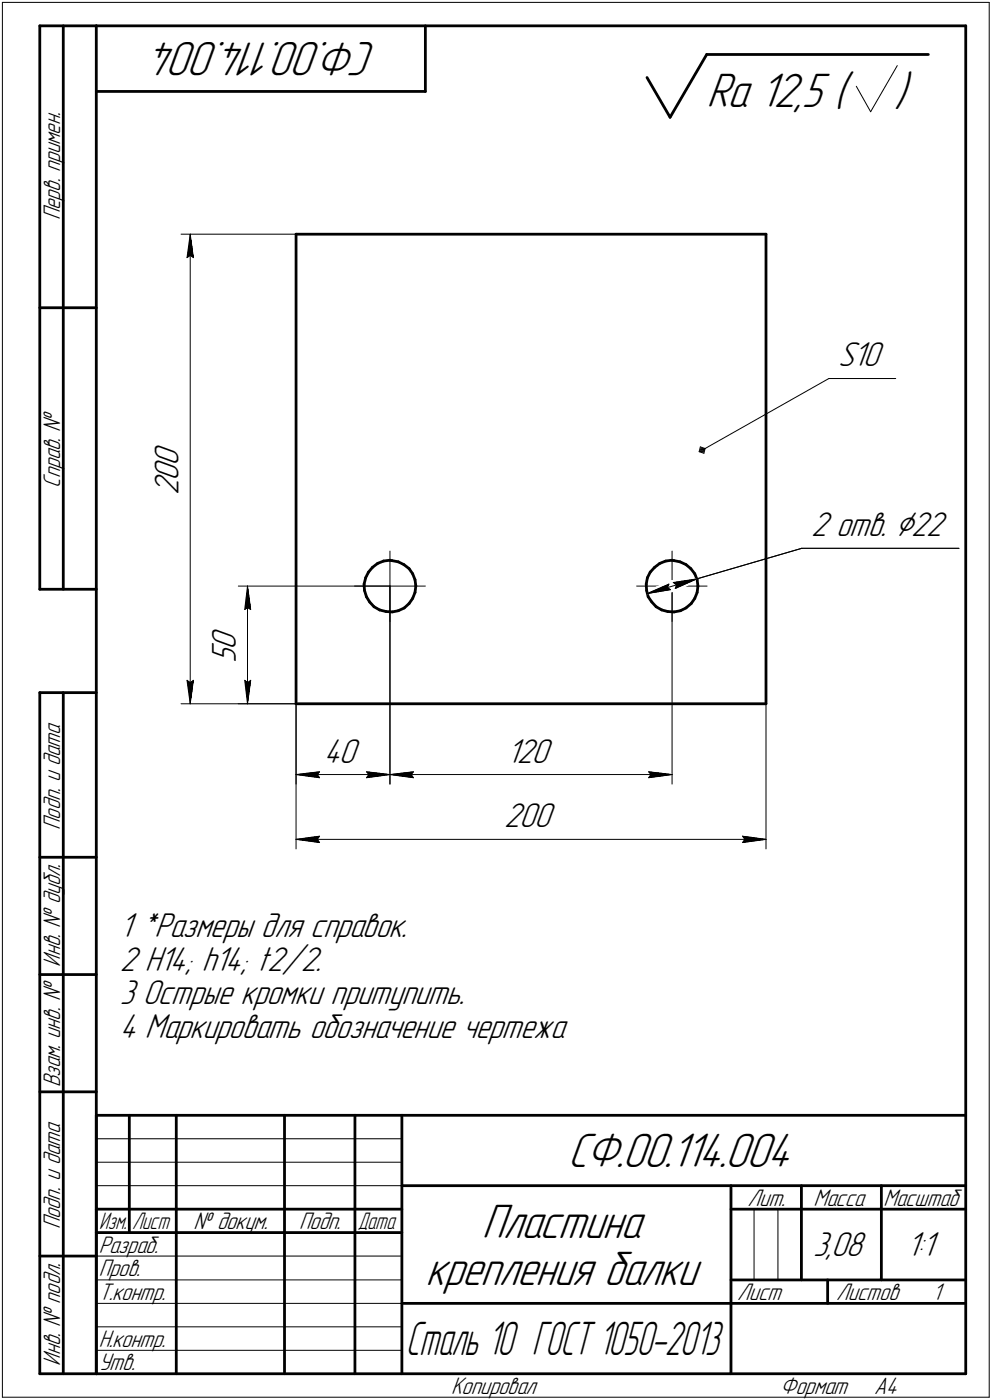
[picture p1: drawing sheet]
<svg xmlns="http://www.w3.org/2000/svg" width="211mm" height="298mm" viewBox="0 0 211 298" stroke-linecap="round" stroke-linejoin="round" font-family="sans-serif">
<g fill="none" stroke="#000" stroke-width=".59">
<path d="M8.5 5.5v120zM8.5 5.5h12zM13.5 5.5v120zM20.5 5.5v287zM20.5 5.5h185zM20.5 19.5h70zM90.5 5.5v14zM137.7 16.5l4.9 8.5zM150.4 11.6l-7.8 13.4zM150.4 11.6h47.1zM205.5 5.5v287zM63 49.9v100z"/>
<path d="M63 49.9h100zM163 49.9v100zM8.5 65.5h12zM80.3 120l1.3-.5zM81.6 119.5l1.4-.2zM83 119.3l.4 .1zM83.4 119.4l1.4 .2zM84.8 119.6l1.1 .6zM140.4 120l1.2-.5zM141.6 119.5l1.4-.2zM143 119.3l.4 .1zM143.4 119.4l1.3 .2z"/>
<path d="M144.7 119.6l1.3 .6zM8.5 125.5h12zM77.5 124.4l.1 1.3zM77.6 125.7l.4 1.4zM77.8 123l-.3 1.4zM78 127.1l.7 1.1zM78.4 121.8l-.6 1.2zM78.7 128.2l.9 1zM79.2 120.8l1.1-.8zM79.2 120.8l-.8 1zM79.6 129.2l1.2 .7zM80.8 129.9l1.3 .3z"/>
<path d="M82.1 130.2l1.4 .1zM83.5 130.3l1.3-.3zM84.8 130l1.2-.5zM85.9 120.2l1.1 .9zM86 129.5l1-1zM87 121.1l.8 1.1zM87.8 127.4l-.8 1.1zM87.8 122.2l.5 1.2zM88.3 126.2l-.5 1.2zM88.3 123.4l.2 1.4zM88.5 124.8l-.2 1.4zM137.5 124.4l.1 1.3z"/>
<path d="M137.6 125.7l.3 1.4zM137.8 123l-.3 1.4zM137.9 127.1l.8 1.1zM138.3 121.8l-.5 1.2zM138.7 128.2l.9 1zM139.3 120.8l1.1-.8zM139.3 120.8l-1 1zM139.6 129.2l1.2 .7zM140.8 129.9l1.3 .3zM142.1 130.2l1.3 .1zM143.4 130.3l1.4-.3zM144.8 130l1.2-.5z"/>
<path d="M146 129.5l1.1-1zM146 120.2l1 .9zM147 121.1l.8 1.1zM147.8 127.4l-.7 1.1zM147.8 122.2l.5 1.2zM148.3 126.2l-.5 1.2zM148.3 123.4l.2 1.4zM148.5 124.8l-.2 1.4zM8.5 147.5v145zM8.5 147.5h12zM13.5 147.5v145zM63 149.9h100z"/>
<path d="M8.5 182.5h12zM8.5 207.5h12zM8.5 232.5h12zM20.5 237.5h185zM20.5 237.5v55zM27.5 237.5v25zM37.5 237.5v55zM60.5 237.5v55zM75.5 237.5v55zM85.5 237.5v55zM20.5 257.5h65zM85.5 252.5h120z"/>
<path d="M155.5 252.5v40zM155.5 257.5h15zM170.5 252.5v20zM170.5 257.5h35zM187.5 252.5v20zM8.5 267.5h12zM20.5 262.5h65zM85.5 277.5h70zM155.5 277.5h50zM155.5 272.5h50zM176.1 272.5v5zM8.5 292.5h12z"/>
<path d="M20.5 292.5h185z"/>
</g>
<g fill="none" stroke="#000" stroke-width=".21">
<path d="M.5 .5v297zM.5 .5h210zM182.2 18.4l3.1 5.4zM190.9 14l-5.6 9.8zM210.5 .5v297zM38.5 49.9h24.5zM39.8 54.9l.7-.5zM40.5 49.9l.6 5zM40.5 54.4l.6 .5zM40.5 49.9l-.7 5zM40.5 49.9v100zM148.8 96.2l1 .3z"/>
<path d="M148.9 96.1l.7 .2zM149 95.2l1 .3zM149 95.2l-.2 1zM149.2 96l.3 .1zM149.2 95.4l.7 .2zM149.2 95.4l-.3 .7zM149.3 95.7l.3 .1zM149.3 95.7l-.1 .3zM149.4 95.8l27-15.2zM149.6 95.8l-.1 .3zM149.6 95.8l.3-.2zM149.9 95.6l-.3 .7z"/>
<path d="M149.9 95.6l.1-.1zM150 95.5l-.2 1zM176.4 80.6h14.2zM83 117.3v7.5zM143 117.3v7.5zM170.6 116.8h33.4zM50.7 124.8h32.3zM52.1 129.8l.6-.4zM52.7 124.8l.6 5zM52.7 129.4l.6 .4zM52.7 124.8l-.6 5zM52.7 124.8v25.1z"/>
<path d="M75.4 124.8h7.6zM83 124.8h7.5zM83 124.8v7.5zM83 124.8v42.2zM135.5 124.8h7.5zM137.7 126.4l4.6-2zM137.7 126.4l5-.8zM137.7 126.4l10.6-3.1zM142 125.1l.7 .5zM142.3 124.4l-.3 .7zM143 124.8h7.5zM143 124.8v7.5z"/>
<path d="M143 124.8v42.2zM143.3 124l.6 .5zM143.3 124l5-.7zM143.7 125.3l4.6-2zM143.9 124.5l-.2 .8zM148.3 123.3l22.3-6.5zM38.5 149.9h24.5zM39.8 144.9l.7 5zM39.8 144.9l.7 .5zM40.5 145.4l.6-.5zM41.1 144.9l-.6 5zM50.7 149.9h12.3z"/>
<path d="M52.1 144.9l.6 5zM52.1 144.9l.6 .5zM52.7 145.4l.6-.5zM53.3 144.9l-.6 5zM63 149.9v17.1zM63 149.9v30.9zM163 149.9v30.9zM63 164.9l5-.6zM63 164.9l5 .7zM63 164.9h20zM63 178.7l5-.6zM63 178.7l5 .7z"/>
<path d="M63 178.7h100zM67.5 164.9l.5 .7zM67.5 178.7l.5 .7zM68 164.3l-.5 .6zM68 178.1l-.5 .6zM78 165.6l5-.7zM78 164.3l.5 .6zM78 164.3l5 .6zM78.5 164.9l-.5 .7zM83 164.9l5-.6zM83 164.9l5 .7zM83 164.9h60z"/>
<path d="M87.5 164.9l.5 .7zM88 164.3l-.5 .6zM138 165.6l5-.7zM138 164.3l.5 .6zM138 164.3l5 .6zM138.5 164.9l-.5 .7zM158 179.4l5-.7zM158 178.1l.5 .6zM158 178.1l5 .6zM158.5 178.7l-.5 .7zM20.5 247.5h65zM20.5 252.5h65z"/>
<path d="M20.5 242.5h65zM160.4 257.5v15zM165.5 257.5v15zM20.5 267.5h65zM20.5 272.5h65zM20.5 277.5h65zM.5 297.5h210zM20.5 282.5h65zM20.5 287.5h65z"/>
</g>
<g fill="#fff" stroke="#fff" stroke-width=".21">
<path d="M178.3 72.4h10.3zM178.3 72.5h10.3zM178.3 72.6h10.3zM178.3 72.6h10.3zM178.3 72.7h10.3zM178.3 72.8h10.3zM178.3 72.9h10.3zM178.3 73h10.3zM178.3 73.1h10.3zM178.3 73.2h10.3zM178.3 73.2h10.3zM178.3 73.3h10.3zM178.3 73.4h10.3zM178.3 73.5h10.3zM178.3 73.6h10.3zM178.3 73.7h10.3zM178.3 73.7h10.3zM178.3 73.8h10.3zM178.3 73.9h10.3zM178.3 74h10.3zM178.3 74.1h10.3zM178.3 74.2h10.3zM178.3 74.3h10.3zM178.3 74.3h10.3zM178.3 74.4h10.3zM178.3 74.5h10.3zM178.3 74.6h10.3zM178.3 74.7h10.3zM178.3 74.8h10.3zM178.3 74.8h10.3zM178.3 74.9h10.3zM178.3 75h10.3zM178.3 75.1h10.3zM178.3 75.2h10.3zM178.3 75.3h10.3zM178.3 75.4h10.3zM178.3 75.4h10.3zM178.3 75.5h10.3zM178.3 75.6h10.3zM178.3 75.7h10.3zM178.3 75.8h10.3zM178.3 75.9h10.3zM178.3 75.9h10.3zM178.3 76h10.3zM178.3 76.1h10.3zM178.3 76.2h10.3zM178.3 76.3h10.3zM178.3 76.4h10.3zM178.3 76.5h10.3zM178.3 76.5h10.3zM178.3 76.6h10.3zM178.3 76.7h10.3zM178.3 76.8h10.3zM178.3 76.9h10.3zM178.3 77h10.3zM178.3 77h10.3zM178.3 77.1h10.3zM178.3 77.2h10.3zM178.3 77.3h10.3zM178.3 77.4h10.3zM178.3 77.5h10.3zM178.3 77.6h10.3zM178.3 77.6h10.3zM178.3 77.7h10.3zM178.3 77.8h10.3zM178.3 77.9h10.3zM178.3 78h10.3zM178.3 78.1h10.3zM178.3 78.1h10.3zM178.3 78.2h10.3zM178.3 78.3h10.3zM178.3 78.4h10.3zM178.3 78.5h10.3zM178.3 78.6h10.3zM178.3 78.7h10.3zM178.3 78.7h10.3zM178.3 78.8h10.3zM178.3 78.9h10.3zM178.3 79h10.3zM178.3 79.1h10.3zM178.3 79.2h10.3zM178.3 79.2h10.3zM178.3 79.3h10.3zM178.3 79.4h10.3zM178.3 79.5h10.3z"/>
<path d="M68.9 156.8h8.1zM68.9 156.9h8.1zM68.9 157h8.1zM68.9 157.1h8.1zM68.9 157.1h8.1zM68.9 157.2h8.1zM68.9 157.3h8.1zM68.9 157.4h8.1zM68.9 157.5h8.1zM68.9 157.6h8.1zM68.9 157.6h8.1zM68.9 157.7h8.1zM68.9 157.8h8.1zM68.9 157.9h8.1zM68.9 158h8.1zM68.9 158.1h8.1zM68.9 158.2h8.1zM68.9 158.2h8.1zM68.9 158.3h8.1zM68.9 158.4h8.1zM68.9 158.5h8.1zM68.9 158.6h8.1zM68.9 158.7h8.1zM68.9 158.7h8.1zM68.9 158.8h8.1zM68.9 158.9h8.1zM68.9 159h8.1zM68.9 159.1h8.1zM68.9 159.2h8.1zM68.9 159.3h8.1zM68.9 159.3h8.1zM68.9 159.4h8.1zM68.9 159.5h8.1zM68.9 159.6h8.1zM68.9 159.7h8.1zM68.9 159.8h8.1zM68.9 159.9h8.1zM68.9 159.9h8.1zM68.9 160h8.1zM68.9 160.1h8.1zM68.9 160.2h8.1zM68.9 160.3h8.1zM68.9 160.4h8.1zM68.9 160.4h8.1zM68.9 160.5h8.1zM68.9 160.6h8.1zM68.9 160.7h8.1zM68.9 160.8h8.1zM68.9 160.9h8.1zM68.9 161h8.1zM68.9 161h8.1zM68.9 161.1h8.1zM68.9 161.2h8.1zM68.9 161.3h8.1zM68.9 161.4h8.1zM68.9 161.5h8.1zM68.9 161.5h8.1zM68.9 161.6h8.1zM68.9 161.7h8.1zM68.9 161.8h8.1zM68.9 161.9h8.1zM68.9 162h8.1zM68.9 162.1h8.1zM68.9 162.1h8.1zM68.9 162.2h8.1zM68.9 162.3h8.1zM68.9 162.4h8.1zM68.9 162.5h8.1zM68.9 162.6h8.1zM68.9 162.6h8.1zM68.9 162.7h8.1zM68.9 162.8h8.1zM68.9 162.9h8.1zM68.9 163h8.1zM68.9 163.1h8.1zM68.9 163.2h8.1zM68.9 163.2h8.1zM68.9 163.3h8.1zM68.9 163.4h8.1zM68.9 163.5h8.1zM68.9 163.6h8.1zM68.9 163.7h8.1zM68.9 163.7h8.1zM68.9 163.8h8.1zM68.9 163.9h8.1z"/>
<path d="M67.9 163.8h.6zM67.3 163.9h1.2zM66.6 164h1.9zM66 164.1h2.5zM65.4 164.2h3.1zM64.8 164.3h3.7zM64.6 164.3h3.9zM64.3 164.4h4.2zM64.2 164.5h4.3zM63.9 164.6h4.6zM63.7 164.7h4.8zM63.5 164.8h5zM63.2 164.8h5.3zM63 164.9h5.5zM63.2 165h5.3zM63.4 165.1h5.1zM63.6 165.2h4.9zM63.8 165.3h4.7zM64 165.4h4.5zM64.2 165.4h4.3zM64.4 165.5h4.1zM64.6 165.6h3.9zM64.8 165.7h3.7zM65.4 165.8h3.1zM66 165.9h2.5zM66.6 165.9h1.9zM67.3 166h1.2zM67.9 166.1h.6z"/>
<path d="M77.5 163.8h.6zM77.5 163.9h1.2zM77.5 164h1.8zM77.5 164.1h2.5zM77.5 164.2h3.1zM77.5 164.3h3.7zM77.5 164.3h3.9zM77.5 164.4h4.2zM77.5 164.5h4.4zM77.5 164.6h4.6zM77.5 164.7h4.9zM77.5 164.8h5zM77.5 164.8h5.3zM77.5 164.9h5.5zM77.5 165h5.3zM77.5 165.1h5.1zM77.5 165.2h4.9zM77.5 165.3h4.7zM77.5 165.4h4.5zM77.5 165.4h4.3zM77.5 165.5h4.1zM77.5 165.6h3.9zM77.5 165.7h3.7zM77.5 165.8h3.1zM77.5 165.9h2.5zM77.5 165.9h1.8zM77.5 166h1.2zM77.5 166.1h.6z"/>
<path d="M107.9 156.8h10.2zM107.9 156.9h10.2zM107.9 157h10.2zM107.9 157.1h10.2zM107.9 157.1h10.2zM107.9 157.2h10.2zM107.9 157.3h10.2zM107.9 157.4h10.2zM107.9 157.5h10.2zM107.9 157.6h10.2zM107.9 157.6h10.2zM107.9 157.7h10.2zM107.9 157.8h10.2zM107.9 157.9h10.2zM107.9 158h10.2zM107.9 158.1h10.2zM107.9 158.2h10.2zM107.9 158.2h10.2zM107.9 158.3h10.2zM107.9 158.4h10.2zM107.9 158.5h10.2zM107.9 158.6h10.2zM107.9 158.7h10.2zM107.9 158.7h10.2zM107.9 158.8h10.2zM107.9 158.9h10.2zM107.9 159h10.2zM107.9 159.1h10.2zM107.9 159.2h10.2zM107.9 159.3h10.2zM107.9 159.3h10.2zM107.9 159.4h10.2zM107.9 159.5h10.2zM107.9 159.6h10.2zM107.9 159.7h10.2zM107.9 159.8h10.2zM107.9 159.9h10.2zM107.9 159.9h10.2zM107.9 160h10.2zM107.9 160.1h10.2zM107.9 160.2h10.2zM107.9 160.3h10.2zM107.9 160.4h10.2zM107.9 160.4h10.2zM107.9 160.5h10.2zM107.9 160.6h10.2zM107.9 160.7h10.2zM107.9 160.8h10.2zM107.9 160.9h10.2zM107.9 161h10.2zM107.9 161h10.2zM107.9 161.1h10.2zM107.9 161.2h10.2zM107.9 161.3h10.2zM107.9 161.4h10.2zM107.9 161.5h10.2zM107.9 161.5h10.2zM107.9 161.6h10.2zM107.9 161.7h10.2zM107.9 161.8h10.2zM107.9 161.9h10.2zM107.9 162h10.2zM107.9 162.1h10.2zM107.9 162.1h10.2zM107.9 162.2h10.2zM107.9 162.3h10.2zM107.9 162.4h10.2zM107.9 162.5h10.2zM107.9 162.6h10.2zM107.9 162.6h10.2zM107.9 162.7h10.2zM107.9 162.8h10.2zM107.9 162.9h10.2zM107.9 163h10.2zM107.9 163.1h10.2zM107.9 163.2h10.2zM107.9 163.2h10.2zM107.9 163.3h10.2zM107.9 163.4h10.2zM107.9 163.5h10.2zM107.9 163.6h10.2zM107.9 163.7h10.2zM107.9 163.7h10.2zM107.9 163.8h10.2zM107.9 163.9h10.2z"/>
<path d="M87.9 163.8h.6zM87.3 163.9h1.2zM86.6 164h1.9zM86 164.1h2.5zM85.4 164.2h3.1zM84.8 164.3h3.7zM84.6 164.3h3.9zM84.3 164.4h4.2zM84.2 164.5h4.3zM83.9 164.6h4.6zM83.7 164.7h4.8zM83.5 164.8h5zM83.2 164.8h5.3zM83 164.9h5.5zM83.2 165h5.3zM83.4 165.1h5.1zM83.6 165.2h4.9zM83.8 165.3h4.7zM84 165.4h4.5zM84.2 165.4h4.3zM84.4 165.5h4.1zM84.6 165.6h3.9zM84.8 165.7h3.7zM85.4 165.8h3.1zM86 165.9h2.5zM86.6 165.9h1.9zM87.3 166h1.2zM87.9 166.1h.6z"/>
<path d="M137.5 163.8h.7zM137.5 163.9h1.3zM137.5 164h1.9zM137.5 164.1h2.5zM137.5 164.2h3.1zM137.5 164.3h3.7zM137.5 164.3h4zM137.5 164.4h4.2zM137.5 164.5h4.4zM137.5 164.6h4.7zM137.5 164.7h4.9zM137.5 164.8h5.1zM137.5 164.8h5.3zM137.5 164.9h5.5zM137.5 165h5.3zM137.5 165.1h5.2zM137.5 165.2h4.9zM137.5 165.3h4.7zM137.5 165.4h4.6zM137.5 165.4h4.3zM137.5 165.5h4.1zM137.5 165.6h4zM137.5 165.7h3.7zM137.5 165.8h3.1zM137.5 165.9h2.5zM137.5 165.9h1.9zM137.5 166h1.3zM137.5 166.1h.7z"/>
<path d="M107.3 170.6h11.3zM107.3 170.7h11.3zM107.3 170.8h11.3zM107.3 170.9h11.3zM107.3 170.9h11.3zM107.3 171h11.3zM107.3 171.1h11.3zM107.3 171.2h11.3zM107.3 171.3h11.3zM107.3 171.4h11.3zM107.3 171.4h11.3zM107.3 171.5h11.3zM107.3 171.6h11.3zM107.3 171.7h11.3zM107.3 171.8h11.3zM107.3 171.9h11.3zM107.3 172h11.3zM107.3 172h11.3zM107.3 172.1h11.3zM107.3 172.2h11.3zM107.3 172.3h11.3zM107.3 172.4h11.3zM107.3 172.5h11.3zM107.3 172.6h11.3zM107.3 172.6h11.3zM107.3 172.7h11.3zM107.3 172.8h11.3zM107.3 172.9h11.3zM107.3 173h11.3zM107.3 173.1h11.3zM107.3 173.1h11.3zM107.3 173.2h11.3zM107.3 173.3h11.3zM107.3 173.4h11.3zM107.3 173.5h11.3zM107.3 173.6h11.3zM107.3 173.7h11.3zM107.3 173.7h11.3zM107.3 173.8h11.3zM107.3 173.9h11.3zM107.3 174h11.3zM107.3 174.1h11.3zM107.3 174.2h11.3zM107.3 174.2h11.3zM107.3 174.3h11.3zM107.3 174.4h11.3zM107.3 174.5h11.3zM107.3 174.6h11.3zM107.3 174.7h11.3zM107.3 174.8h11.3zM107.3 174.8h11.3zM107.3 174.9h11.3zM107.3 175h11.3zM107.3 175.1h11.3zM107.3 175.2h11.3zM107.3 175.3h11.3zM107.3 175.3h11.3zM107.3 175.4h11.3zM107.3 175.5h11.3zM107.3 175.6h11.3zM107.3 175.7h11.3zM107.3 175.8h11.3zM107.3 175.9h11.3zM107.3 175.9h11.3zM107.3 176h11.3zM107.3 176.1h11.3zM107.3 176.2h11.3zM107.3 176.3h11.3zM107.3 176.4h11.3zM107.3 176.4h11.3zM107.3 176.5h11.3zM107.3 176.6h11.3zM107.3 176.7h11.3zM107.3 176.8h11.3zM107.3 176.9h11.3zM107.3 177h11.3zM107.3 177h11.3zM107.3 177.1h11.3zM107.3 177.2h11.3zM107.3 177.3h11.3zM107.3 177.4h11.3zM107.3 177.5h11.3zM107.3 177.5h11.3zM107.3 177.6h11.3z"/>
<path d="M67.8 177.6h.7zM67.1 177.7h1.4zM66.3 177.8h2.2zM65.5 177.9h3zM64.8 178h3.7zM64.6 178.1h3.9zM64.4 178.1h4.1zM64.2 178.2h4.3zM64 178.3h4.5zM63.8 178.4h4.7zM63.6 178.5h4.9zM63.4 178.6h5.1zM63.2 178.6h5.3zM63 178.7h5.5zM63.2 178.8h5.3zM63.4 178.9h5.1zM63.6 179h4.9zM63.8 179.1h4.7zM64 179.2h4.5zM64.2 179.2h4.3zM64.4 179.3h4.1zM64.6 179.4h3.9zM64.8 179.5h3.7zM65.4 179.6h3.1zM66 179.7h2.5zM66.6 179.7h1.9zM67.3 179.8h1.2zM67.9 179.9h.6z"/>
<path d="M157.5 177.6h.7zM157.5 177.7h1.5zM157.5 177.8h2.3zM157.5 177.9h3zM157.5 178h3.7zM157.5 178.1h4zM157.5 178.1h4.1zM157.5 178.2h4.3zM157.5 178.3h4.6zM157.5 178.4h4.7zM157.5 178.5h4.9zM157.5 178.6h5.1zM157.5 178.6h5.3zM157.5 178.7h5.5zM157.5 178.8h5.3zM157.5 178.9h5.1zM157.5 179h4.9zM157.5 179.1h4.7zM157.5 179.2h4.6zM157.5 179.2h4.3zM157.5 179.3h4.1zM157.5 179.4h4zM157.5 179.5h3.7zM157.5 179.6h3.1zM157.5 179.7h2.5zM157.5 179.7h1.8zM157.5 179.8h1.2zM157.5 179.9h.7z"/>
<path d="M44.5 133.4h7.2zM44.5 133.5h7.2zM44.5 133.6h7.2zM44.5 133.7h7.2zM44.5 133.8h7.2zM44.5 133.9h7.2zM44.5 133.9h7.2zM44.5 134h7.2zM44.5 134.1h7.2zM44.5 134.2h7.2zM44.5 134.3h7.2zM44.5 134.4h7.2zM44.5 134.5h7.2zM44.5 134.5h7.2zM44.5 134.6h7.2zM44.5 134.7h7.2zM44.5 134.8h7.2zM44.5 134.9h7.2zM44.5 135h7.2zM44.5 135h7.2zM44.5 135.1h7.2zM44.5 135.2h7.2zM44.5 135.3h7.2zM44.5 135.4h7.2zM44.5 135.5h7.2zM44.5 135.6h7.2zM44.5 135.6h7.2zM44.5 135.7h7.2zM44.5 135.8h7.2zM44.5 135.9h7.2zM44.5 136h7.2zM44.5 136.1h7.2zM44.5 136.1h7.2zM44.5 136.2h7.2zM44.5 136.3h7.2zM44.5 136.4h7.2zM44.5 136.5h7.2zM44.5 136.6h7.2zM44.5 136.7h7.2zM44.5 136.7h7.2zM44.5 136.8h7.2zM44.5 136.9h7.2zM44.5 137h7.2zM44.5 137.1h7.2zM44.5 137.2h7.2zM44.5 137.2h7.2zM44.5 137.3h7.2zM44.5 137.4h7.2zM44.5 137.5h7.2zM44.5 137.6h7.2zM44.5 137.7h7.2zM44.5 137.8h7.2zM44.5 137.8h7.2zM44.5 137.9h7.2zM44.5 138h7.2zM44.5 138.1h7.2zM44.5 138.2h7.2zM44.5 138.3h7.2zM44.5 138.3h7.2zM44.5 138.4h7.2zM44.5 138.5h7.2zM44.5 138.6h7.2zM44.5 138.7h7.2zM44.5 138.8h7.2zM44.5 138.9h7.2zM44.5 138.9h7.2zM44.5 139h7.2zM44.5 139.1h7.2zM44.5 139.2h7.2zM44.5 139.3h7.2zM44.5 139.4h7.2zM44.5 139.4h7.2zM44.5 139.5h7.2zM44.5 139.6h7.2zM44.5 139.7h7.2zM44.5 139.8h7.2zM44.5 139.9h7.2zM44.5 140h7.2zM44.5 140h7.2zM44.5 140.1h7.2zM44.5 140.2h7.2zM44.5 140.3h7.2zM44.5 140.4h7.2zM44.5 140.5h7.2zM44.5 140.5h7.2zM44.5 140.6h7.2zM44.5 140.7h7.2zM44.5 140.8h7.2zM44.5 140.9h7.2zM44.5 141h7.2zM44.5 141.1h7.2zM44.5 141.1h7.2z"/>
<path d="M51.5 144.4h2.4zM51.6 144.4h2.3zM51.6 144.5h2.3zM51.6 144.6h2.3zM51.6 144.7h2.3zM51.6 144.8h2.3zM51.6 144.9h2.3zM51.6 144.9h2.3zM51.6 145h2.2zM51.6 145.1h2.2zM51.6 145.2h2.2zM51.6 145.3h2.2zM51.6 145.4h2.2zM51.6 145.5h2.2zM51.6 145.5h2.2zM51.7 145.6h2.1zM51.7 145.7h2.1zM51.7 145.8h2.1zM51.7 145.9h2.1zM51.7 146h2.1zM51.7 146h2.1zM51.7 146.1h2.1zM51.7 146.2h2zM51.8 146.3h1.9zM51.8 146.4h1.9zM51.8 146.5h1.9zM51.8 146.6h1.9zM51.8 146.6h1.9zM51.8 146.7h1.9zM51.8 146.8h1.9zM51.9 146.9h1.7zM51.9 147h1.7zM51.9 147.1h1.7zM51.9 147.2h1.7zM51.9 147.2h1.7zM51.9 147.3h1.7zM51.9 147.4h1.7zM52 147.5h1.5zM52 147.6h1.5zM52 147.7h1.5zM52 147.7h1.5zM52 147.8h1.5zM52 147.9h1.5zM52 148h1.5zM52 148.1h1.4zM52.1 148.2h1.3zM52.1 148.3h1.3zM52.2 148.3h1.1zM52.2 148.4h1.1zM52.2 148.5h1.1zM52.2 148.6h1.1zM52.2 148.7h1zM52.3 148.8h.9zM52.3 148.8h.9zM52.3 148.9h.8zM52.4 149h.7zM52.4 149.1h.6zM52.4 149.2h.6zM52.5 149.3h.4zM52.5 149.4h.4zM52.6 149.4h.3zM52.6 149.5h.2zM52.6 149.6h.2z"/>
<path d="M52.6 125.1h.2zM52.6 125.1h.2zM52.6 125.2h.3zM52.5 125.3h.4zM52.5 125.4h.4zM52.4 125.5h.6zM52.4 125.6h.6zM52.4 125.6h.7zM52.3 125.7h.8zM52.3 125.8h.9zM52.3 125.9h.9zM52.2 126h1zM52.2 126.1h1.1zM52.2 126.2h1.1zM52.2 126.2h1.1zM52.2 126.3h1.1zM52.1 126.4h1.3zM52.1 126.5h1.3zM52 126.6h1.4zM52 126.7h1.5zM52 126.7h1.5zM52 126.8h1.5zM52 126.9h1.5zM52 127h1.5zM52 127.1h1.5zM52 127.2h1.5zM51.9 127.3h1.7zM51.9 127.3h1.7zM51.9 127.4h1.7zM51.9 127.5h1.7zM51.9 127.6h1.7zM51.9 127.7h1.7zM51.9 127.8h1.7zM51.8 127.8h1.9zM51.8 127.9h1.9zM51.8 128h1.9zM51.8 128.1h1.9zM51.8 128.2h1.9zM51.8 128.3h1.9zM51.8 128.4h1.9zM51.7 128.4h2zM51.7 128.5h2.1zM51.7 128.6h2.1zM51.7 128.7h2.1zM51.7 128.8h2.1zM51.7 128.9h2.1zM51.7 128.9h2.1zM51.7 129h2.1zM51.6 129.1h2.2zM51.6 129.2h2.2zM51.6 129.3h2.2zM51.6 129.4h2.2zM51.6 129.5h2.2zM51.6 129.5h2.2zM51.6 129.6h2.2zM51.6 129.7h2.3zM51.6 129.8h2.3zM51.6 129.9h2.3zM51.6 130h2.3zM51.6 130h2.3zM51.6 130.1h2.3zM51.6 130.2h2.3z"/>
<path d="M32.3 94.1h7.2zM32.3 94.2h7.2zM32.3 94.3h7.2zM32.3 94.4h7.2zM32.3 94.5h7.2zM32.3 94.6h7.2zM32.3 94.7h7.2zM32.3 94.7h7.2zM32.3 94.8h7.2zM32.3 94.9h7.2zM32.3 95h7.2zM32.3 95.1h7.2zM32.3 95.2h7.2zM32.3 95.2h7.2zM32.3 95.3h7.2zM32.3 95.4h7.2zM32.3 95.5h7.2zM32.3 95.6h7.2zM32.3 95.7h7.2zM32.3 95.8h7.2zM32.3 95.8h7.2zM32.3 95.9h7.2zM32.3 96h7.2zM32.3 96.1h7.2zM32.3 96.2h7.2zM32.3 96.3h7.2zM32.3 96.4h7.2zM32.3 96.4h7.2zM32.3 96.5h7.2zM32.3 96.6h7.2zM32.3 96.7h7.2zM32.3 96.8h7.2zM32.3 96.9h7.2zM32.3 96.9h7.2zM32.3 97h7.2zM32.3 97.1h7.2zM32.3 97.2h7.2zM32.3 97.3h7.2zM32.3 97.4h7.2zM32.3 97.5h7.2zM32.3 97.5h7.2zM32.3 97.6h7.2zM32.3 97.7h7.2zM32.3 97.8h7.2zM32.3 97.9h7.2zM32.3 98h7.2zM32.3 98h7.2zM32.3 98.1h7.2zM32.3 98.2h7.2zM32.3 98.3h7.2zM32.3 98.4h7.2zM32.3 98.5h7.2zM32.3 98.6h7.2zM32.3 98.6h7.2zM32.3 98.7h7.2zM32.3 98.8h7.2zM32.3 98.9h7.2zM32.3 99h7.2zM32.3 99.1h7.2zM32.3 99.1h7.2zM32.3 99.2h7.2zM32.3 99.3h7.2zM32.3 99.4h7.2zM32.3 99.5h7.2zM32.3 99.6h7.2zM32.3 99.7h7.2zM32.3 99.7h7.2zM32.3 99.8h7.2zM32.3 99.9h7.2zM32.3 100h7.2zM32.3 100.1h7.2zM32.3 100.2h7.2zM32.3 100.2h7.2zM32.3 100.3h7.2zM32.3 100.4h7.2zM32.3 100.5h7.2zM32.3 100.6h7.2zM32.3 100.7h7.2zM32.3 100.8h7.2zM32.3 100.8h7.2zM32.3 100.9h7.2zM32.3 101h7.2zM32.3 101.1h7.2zM32.3 101.2h7.2zM32.3 101.3h7.2zM32.3 101.3h7.2zM32.3 101.4h7.2zM32.3 101.5h7.2zM32.3 101.6h7.2zM32.3 101.7h7.2zM32.3 101.8h7.2zM32.3 101.9h7.2zM32.3 101.9h7.2zM32.3 102h7.2zM32.3 102.1h7.2zM32.3 102.2h7.2zM32.3 102.3h7.2zM32.3 102.4h7.2zM32.3 102.4h7.2zM32.3 102.5h7.2zM32.3 102.6h7.2zM32.3 102.7h7.2zM32.3 102.8h7.2zM32.3 102.9h7.2zM32.3 103h7.2zM32.3 103h7.2zM32.3 103.1h7.2zM32.3 103.2h7.2zM32.3 103.3h7.2zM32.3 103.4h7.2zM32.3 103.5h7.2zM32.3 103.5h7.2zM32.3 103.6h7.2zM32.3 103.7h7.2zM32.3 103.8h7.2zM32.3 103.9h7.2zM32.3 104h7.2zM32.3 104.1h7.2zM32.3 104.1h7.2zM32.3 104.2h7.2zM32.3 104.3h7.2zM32.3 104.4h7.2zM32.3 104.5h7.2zM32.3 104.6h7.2zM32.3 104.6h7.2zM32.3 104.7h7.2zM32.3 104.8h7.2zM32.3 104.9h7.2zM32.3 105h7.2zM32.3 105.1h7.2zM32.3 105.2h7.2zM32.3 105.2h7.2zM32.3 105.3h7.2zM32.3 105.4h7.2z"/>
<path d="M39.3 144.4h2.4zM39.4 144.4h2.3zM39.4 144.5h2.3zM39.4 144.6h2.3zM39.4 144.7h2.3zM39.4 144.8h2.3zM39.4 144.9h2.3zM39.4 144.9h2.3zM39.4 145h2.3zM39.5 145.1h2.2zM39.5 145.2h2.2zM39.5 145.3h2.2zM39.5 145.4h2.2zM39.5 145.5h2.2zM39.5 145.5h2.2zM39.5 145.6h2.1zM39.5 145.7h2.1zM39.5 145.8h2.1zM39.5 145.9h2.1zM39.5 146h2.1zM39.5 146h2.1zM39.5 146.1h2.1zM39.5 146.2h2zM39.5 146.3h2zM39.5 146.4h2zM39.5 146.5h2zM39.5 146.6h2zM39.6 146.6h1.9zM39.6 146.7h1.9zM39.6 146.8h1.9zM39.6 146.9h1.8zM39.6 147h1.8zM39.6 147.1h1.8zM39.6 147.2h1.8zM39.6 147.2h1.8zM39.6 147.3h1.8zM39.7 147.4h1.7zM39.7 147.5h1.6zM39.7 147.6h1.6zM39.7 147.7h1.6zM39.7 147.7h1.6zM39.7 147.8h1.6zM39.7 147.9h1.6zM39.7 148h1.6zM39.7 148.1h1.5zM39.8 148.2h1.4zM39.8 148.3h1.4zM39.9 148.3h1.2zM39.9 148.4h1.2zM40 148.5h1.1zM40 148.6h1.1zM40 148.7h1zM40 148.8h1zM40 148.8h1zM40.1 148.9h.8zM40.1 149h.8zM40.2 149.1h.6zM40.2 149.2h.6zM40.2 149.3h.5zM40.3 149.4h.4zM40.3 149.4h.4zM40.4 149.5h.2zM40.4 149.6h.2z"/>
<path d="M40.4 50.1h.2zM40.4 50.2h.2zM40.3 50.3h.4zM40.3 50.4h.4zM40.2 50.5h.5zM40.2 50.5h.6zM40.2 50.6h.6zM40.1 50.7h.8zM40.1 50.8h.8zM40 50.9h1zM40 51h1zM40 51.1h1zM40 51.1h1.1zM40 51.2h1.1zM39.9 51.3h1.2zM39.9 51.4h1.2zM39.8 51.5h1.4zM39.8 51.6h1.4zM39.7 51.6h1.5zM39.7 51.7h1.6zM39.7 51.8h1.6zM39.7 51.9h1.6zM39.7 52h1.6zM39.7 52.1h1.6zM39.7 52.2h1.6zM39.7 52.2h1.6zM39.7 52.3h1.7zM39.6 52.4h1.8zM39.6 52.5h1.8zM39.6 52.6h1.8zM39.6 52.7h1.8zM39.6 52.7h1.8zM39.6 52.8h1.8zM39.6 52.9h1.9zM39.6 53h1.9zM39.6 53.1h1.9zM39.5 53.2h2zM39.5 53.3h2zM39.5 53.3h2zM39.5 53.4h2zM39.5 53.5h2zM39.5 53.6h2.1zM39.5 53.7h2.1zM39.5 53.8h2.1zM39.5 53.8h2.1zM39.5 53.9h2.1zM39.5 54h2.1zM39.5 54.1h2.1zM39.5 54.2h2.2zM39.5 54.3h2.2zM39.5 54.4h2.2zM39.5 54.4h2.2zM39.5 54.5h2.2zM39.5 54.6h2.2zM39.4 54.7h2.3zM39.4 54.8h2.3zM39.4 54.9h2.3zM39.4 54.9h2.3zM39.4 55h2.3zM39.4 55.1h2.3zM39.4 55.2h2.3zM39.4 55.3h2.3z"/>
<path d="M142.5 123.7h.2zM142.3 123.8h.4zM142.2 123.9h.5zM141.9 124h.9zM141.7 124h1.1zM141.6 124.1h1.2zM141.4 124.2h1.4zM141.1 124.3h1.8zM141 124.4h1.9zM140.8 124.5h2.1zM140.5 124.5h2.5zM140.4 124.6h2.6zM140.2 124.7h2.8zM140 124.8h3zM139.8 124.9h3.3zM139.6 125h3.5zM139.4 125.1h3.7zM139.2 125.1h4zM139.1 125.2h4.1zM139 125.3h4.2zM138.9 125.4h4.3zM138.9 125.5h4.4zM138.7 125.6h4.6zM138.6 125.6h4.7zM138.5 125.7h4.8zM138.4 125.8h4.9zM138.3 125.9h5zM138.2 126h5.1zM138.1 126.1h4.7zM138 126.2h4.3zM137.9 126.2h3.9zM137.8 126.3h3.4zM137.7 126.4h3zM138.7 126.5h1.5z"/>
<path d="M145.7 123.2h1.6zM145.1 123.3h3.2zM144.5 123.4h3.7zM143.9 123.4h4.2zM143.3 123.5h4.7zM142.7 123.6h5.1zM142.7 123.7h5zM142.7 123.8h5zM142.7 123.9h4.8zM142.8 124h4.6zM142.8 124h4.5zM142.8 124.1h4.4zM142.8 124.2h4.3zM142.9 124.3h4.1zM142.9 124.4h4zM142.9 124.5h3.8zM143 124.5h3.6zM143 124.6h3.4zM143 124.7h3.2zM143 124.8h3zM143.1 124.9h2.7zM143.1 125h2.5zM143.1 125.1h2.4zM143.2 125.1h2.1zM143.2 125.2h1.8zM143.2 125.3h1.7zM143.2 125.4h1.5zM143.3 125.5h1.2zM143.3 125.6h1.1zM143.3 125.6h.8zM143.3 125.7h.6zM143.3 125.8h.5zM143.3 125.9h.3z"/>
<path d="M172.6 108.5h29.5zM172.6 108.6h29.5zM172.6 108.7h29.5zM172.6 108.8h29.5zM172.6 108.9h29.5zM172.6 109h29.5zM172.6 109.1h29.5zM172.6 109.1h29.5zM172.6 109.2h29.5zM172.6 109.3h29.5zM172.6 109.4h29.5zM172.6 109.5h29.5zM172.6 109.6h29.5zM172.6 109.6h29.5zM172.6 109.7h29.5zM172.6 109.8h29.5zM172.6 109.9h29.5zM172.6 110h29.5zM172.6 110.1h29.5zM172.6 110.2h29.5zM172.6 110.2h29.5zM172.6 110.3h29.5zM172.6 110.4h29.5zM172.6 110.5h29.5zM172.6 110.6h29.5zM172.6 110.7h29.5zM172.6 110.7h29.5zM172.6 110.8h29.5zM172.6 110.9h29.5zM172.6 111h29.5zM172.6 111.1h29.5zM172.6 111.2h29.5zM172.6 111.3h29.5zM172.6 111.3h29.5zM172.6 111.4h29.5zM172.6 111.5h29.5zM172.6 111.6h29.5zM172.6 111.7h29.5zM172.6 111.8h29.5zM172.6 111.8h29.5zM172.6 111.9h29.5zM172.6 112h29.5zM172.6 112.1h29.5zM172.6 112.2h29.5zM172.6 112.3h29.5zM172.6 112.4h29.5zM172.6 112.4h29.5zM172.6 112.5h29.5zM172.6 112.6h29.5zM172.6 112.7h29.5zM172.6 112.8h29.5zM172.6 112.9h29.5zM172.6 112.9h29.5zM172.6 113h29.5zM172.6 113.1h29.5zM172.6 113.2h29.5zM172.6 113.3h29.5zM172.6 113.4h29.5zM172.6 113.5h29.5zM172.6 113.5h29.5zM172.6 113.6h29.5zM172.6 113.7h29.5zM172.6 113.8h29.5zM172.6 113.9h29.5zM172.6 114h29.5zM172.6 114h29.5zM172.6 114.1h29.5zM172.6 114.2h29.5zM172.6 114.3h29.5zM172.6 114.4h29.5zM172.6 114.5h29.5zM172.6 114.6h29.5zM172.6 114.6h29.5zM172.6 114.7h29.5zM172.6 114.8h29.5zM172.6 114.9h29.5zM172.6 115h29.5zM172.6 115.1h29.5zM172.6 115.1h29.5zM172.6 115.2h29.5zM172.6 115.3h29.5zM172.6 115.4h29.5zM172.6 115.5h29.5zM172.6 115.6h29.5zM172.6 115.7h29.5z"/>
</g>
<g fill="#000" stroke="#000" stroke-width=".21">
<path d="M40.3 51.1h.2zM40.3 51.2h.2zM40.3 51.3h.2zM40.3 51.4h.2zM40.3 51.5h.2zM40.3 51.6h.2zM40.3 51.6h.2zM40.3 51.7h.2zM40.2 51.8h.3zM40.2 51.9h.3zM40.2 52h.3zM40.2 52.1h.3zM40.2 52.2h.3zM40.2 52.2h.3zM40.2 52.3h.3zM40.1 52.4h.4zM40.1 52.5h.4zM40.1 52.6h.4zM40.1 52.7h.4zM40.1 52.7h.4zM40.1 52.8h.4zM40.1 52.9h.4zM40 53h.5zM40 53.1h.5zM40 53.2h.5zM40 53.3h.5zM40 53.3h.5zM40 53.4h.5zM40 53.5h.5zM40 53.6h.5zM40 53.7h.5zM40 53.8h.5zM40 53.8h.5zM40 53.9h.5zM40 54h.5zM40 54.1h.5zM40 54.2h.5zM39.9 54.3h.6zM39.9 54.4h.6zM39.9 54.4h.5zM39.9 54.5h.4zM39.9 54.6h.2zM39.9 54.7h.1z"/>
<path d="M40.5 50.5h.1zM40.5 50.6h.1zM40.5 50.7h.1zM40.5 50.8h.1zM40.5 50.9h.1zM40.5 51h.1zM40.5 51.1h.1zM40.5 51.1h.2zM40.5 51.2h.2zM40.5 51.3h.2zM40.5 51.4h.2zM40.5 51.5h.2zM40.5 51.6h.2zM40.5 51.6h.2zM40.5 51.7h.2zM40.5 51.8h.3zM40.5 51.9h.3zM40.5 52h.3zM40.5 52.1h.3zM40.5 52.2h.3zM40.5 52.2h.3zM40.5 52.3h.3zM40.5 52.4h.4zM40.5 52.5h.4zM40.5 52.6h.4zM40.5 52.7h.4zM40.5 52.7h.4zM40.5 52.8h.4zM40.5 52.9h.4zM40.5 53h.5zM40.5 53.1h.5zM40.5 53.2h.5zM40.5 53.3h.5zM40.5 53.3h.5zM40.5 53.4h.5zM40.5 53.5h.5zM40.5 53.6h.5zM40.5 53.7h.6zM40.5 53.8h.6zM40.5 53.8h.6zM40.5 53.9h.6zM40.5 54h.6zM40.5 54.1h.6zM40.5 54.2h.6zM40.5 54.3h.6zM40.5 54.4h.6zM40.6 54.4h.5zM40.7 54.5h.4zM40.8 54.6h.3zM41 54.7h.1z"/>
<path d="M52.5 126.2h.2zM52.5 126.3h.2zM52.5 126.4h.2zM52.5 126.5h.2zM52.5 126.6h.2zM52.5 126.7h.2zM52.5 126.7h.2zM52.5 126.8h.2zM52.5 126.9h.2zM52.4 127h.3zM52.4 127.1h.3zM52.4 127.2h.3zM52.4 127.3h.3zM52.4 127.3h.3zM52.4 127.4h.3zM52.4 127.5h.3zM52.4 127.6h.3zM52.3 127.7h.4zM52.3 127.8h.4zM52.3 127.8h.4zM52.3 127.9h.4zM52.3 128h.4zM52.3 128.1h.4zM52.3 128.2h.4zM52.3 128.3h.4zM52.3 128.4h.4zM52.2 128.4h.5zM52.2 128.5h.5zM52.2 128.6h.5zM52.2 128.7h.5zM52.2 128.8h.5zM52.2 128.9h.5zM52.2 128.9h.5zM52.2 129h.5zM52.2 129.1h.5zM52.2 129.2h.5zM52.2 129.3h.5zM52.2 129.4h.5zM52.2 129.5h.4zM52.2 129.5h.3zM52.2 129.6h.1z"/>
<path d="M52.7 125.5h.1zM52.7 125.6h.1zM52.7 125.6h.1zM52.7 125.7h.1zM52.7 125.8h.1zM52.7 125.9h.1zM52.7 126h.1zM52.7 126.1h.2zM52.7 126.2h.2zM52.7 126.2h.2zM52.7 126.3h.2zM52.7 126.4h.2zM52.7 126.5h.2zM52.7 126.6h.2zM52.7 126.7h.2zM52.7 126.7h.3zM52.7 126.8h.3zM52.7 126.9h.3zM52.7 127h.3zM52.7 127.1h.3zM52.7 127.2h.3zM52.7 127.3h.3zM52.7 127.3h.4zM52.7 127.4h.4zM52.7 127.5h.4zM52.7 127.6h.4zM52.7 127.7h.4zM52.7 127.8h.4zM52.7 127.8h.4zM52.7 127.9h.5zM52.7 128h.5zM52.7 128.1h.5zM52.7 128.2h.5zM52.7 128.3h.5zM52.7 128.4h.5zM52.7 128.4h.5zM52.7 128.5h.5zM52.7 128.6h.6zM52.7 128.7h.6zM52.7 128.8h.6zM52.7 128.9h.6zM52.7 128.9h.6zM52.7 129h.6zM52.7 129.1h.6zM52.7 129.2h.6zM52.7 129.3h.6zM52.7 129.4h.6zM52.8 129.5h.5zM53 129.5h.3zM53.1 129.6h.2z"/>
<path d="M141.7 125.2h.5zM141.5 125.3h.8zM141.1 125.4h1.3zM140.9 125.5h1.7zM140.5 125.6h2.2zM140.3 125.6h1.9zM140 125.7h1.7zM139.7 125.8h1.5zM139.4 125.9h1.3zM139.1 126h1.1zM138.9 126.1h.8zM138.6 126.2h.6zM138.3 126.2h.4zM138 126.3h.2z"/>
<path d="M142.2 124.5h.1zM142 124.5h.3zM141.8 124.6h.4zM141.6 124.7h.6zM141.4 124.8h.8zM141.2 124.9h1zM141 125h1.1zM140.8 125.1h1.3zM140.6 125.1h1.4zM140.5 125.2h1.2zM140.2 125.3h1.3zM140 125.4h1.1zM139.9 125.5h1zM139.6 125.6h.9zM139.4 125.6h.9zM139.3 125.7h.7zM139.1 125.8h.6zM138.9 125.9h.5zM138.7 126h.4zM138.5 126.1h.4zM138.3 126.2h.3zM138.1 126.2h.2z"/>
<path d="M147.7 123.4h.3zM147.2 123.4h.5zM146.6 123.5h.8zM146 123.6h1.2zM145.5 123.7h1.3zM144.9 123.8h1.7zM144.4 123.9h1.9zM143.8 124h2.2zM143.3 124h2.4zM143.4 124.1h2zM143.5 124.2h1.6zM143.6 124.3h1.3zM143.8 124.4h.7zM143.8 124.5h.5z"/>
<path d="M147.7 123.4h.2zM147.4 123.5h.3zM147.2 123.6h.3zM146.8 123.7h.5zM146.6 123.8h.6zM146.3 123.9h.7zM146 124h.7zM145.7 124h.9zM145.4 124.1h1zM145.1 124.2h1.1zM144.9 124.3h1.1zM144.5 124.4h1.3zM144.3 124.5h1.3zM143.9 124.5h1.6zM143.9 124.6h1.3zM143.9 124.7h1.1zM143.8 124.8h1.1zM143.8 124.9h.9zM143.8 125h.6zM143.8 125.1h.5zM143.8 125.1h.3zM143.8 125.2h.1z"/>
<path d="M39.9 145h.1zM39.9 145.1h.2zM39.9 145.2h.4zM39.9 145.3h.5zM39.9 145.4h.6zM39.9 145.5h.6zM40 145.5h.5zM40 145.6h.5zM40 145.7h.5zM40 145.8h.5zM40 145.9h.5zM40 146h.5zM40 146h.5zM40 146.1h.5zM40 146.2h.5zM40 146.3h.5zM40 146.4h.5zM40 146.5h.5zM40 146.6h.5zM40 146.6h.5zM40 146.7h.5zM40.1 146.8h.4zM40.1 146.9h.4zM40.1 147h.4zM40.1 147.1h.4zM40.1 147.2h.4zM40.1 147.2h.4zM40.1 147.3h.4zM40.2 147.4h.3zM40.2 147.5h.3zM40.2 147.6h.3zM40.2 147.7h.3zM40.2 147.7h.3zM40.2 147.8h.3zM40.2 147.9h.3zM40.3 148h.2zM40.3 148.1h.2zM40.3 148.2h.2zM40.3 148.3h.2zM40.3 148.3h.2zM40.3 148.4h.2zM40.3 148.5h.2zM40.3 148.6h.2z"/>
<path d="M41 145h.1zM40.8 145.1h.3zM40.7 145.2h.4zM40.6 145.3h.5zM40.5 145.4h.6zM40.5 145.5h.6zM40.5 145.5h.6zM40.5 145.6h.6zM40.5 145.7h.6zM40.5 145.8h.6zM40.5 145.9h.6zM40.5 146h.6zM40.5 146h.6zM40.5 146.1h.5zM40.5 146.2h.5zM40.5 146.3h.5zM40.5 146.4h.5zM40.5 146.5h.5zM40.5 146.6h.5zM40.5 146.6h.5zM40.5 146.7h.5zM40.5 146.8h.4zM40.5 146.9h.4zM40.5 147h.4zM40.5 147.1h.4zM40.5 147.2h.4zM40.5 147.2h.4zM40.5 147.3h.4zM40.5 147.4h.3zM40.5 147.5h.3zM40.5 147.6h.3zM40.5 147.7h.3zM40.5 147.7h.3zM40.5 147.8h.3zM40.5 147.9h.3zM40.5 148h.2zM40.5 148.1h.2zM40.5 148.2h.2zM40.5 148.3h.2zM40.5 148.3h.2zM40.5 148.4h.2zM40.5 148.5h.2zM40.5 148.6h.2zM40.5 148.7h.1zM40.5 148.8h.1zM40.5 148.8h.1zM40.5 148.9h.1zM40.5 149h.1zM40.5 149.1h.1zM40.5 149.2h.1z"/>
<path d="M52.2 145h.1zM52.2 145.1h.2zM52.2 145.2h.3zM52.2 145.3h.4zM52.2 145.4h.5zM52.2 145.5h.5zM52.2 145.5h.5zM52.2 145.6h.5zM52.2 145.7h.5zM52.2 145.8h.5zM52.2 145.9h.5zM52.2 146h.5zM52.2 146h.5zM52.2 146.1h.5zM52.2 146.2h.5zM52.3 146.3h.4zM52.3 146.4h.4zM52.3 146.5h.4zM52.3 146.6h.4zM52.3 146.6h.4zM52.3 146.7h.4zM52.3 146.8h.4zM52.3 146.9h.4zM52.3 147h.4zM52.4 147.1h.3zM52.4 147.2h.3zM52.4 147.2h.3zM52.4 147.3h.3zM52.4 147.4h.3zM52.4 147.5h.3zM52.4 147.6h.3zM52.4 147.7h.3zM52.5 147.7h.2zM52.5 147.8h.2zM52.5 147.9h.2zM52.5 148h.2zM52.5 148.1h.2zM52.5 148.2h.2zM52.5 148.3h.2zM52.5 148.3h.2zM52.5 148.4h.2z"/>
<path d="M53.2 145h.1zM53 145.1h.3zM52.9 145.2h.4zM52.8 145.3h.5zM52.7 145.4h.6zM52.7 145.5h.6zM52.7 145.5h.6zM52.7 145.6h.6zM52.7 145.7h.6zM52.7 145.8h.6zM52.7 145.9h.6zM52.7 146h.6zM52.7 146h.6zM52.7 146.1h.5zM52.7 146.2h.5zM52.7 146.3h.5zM52.7 146.4h.5zM52.7 146.5h.5zM52.7 146.6h.5zM52.7 146.6h.5zM52.7 146.7h.5zM52.7 146.8h.4zM52.7 146.9h.4zM52.7 147h.4zM52.7 147.1h.4zM52.7 147.2h.4zM52.7 147.2h.4zM52.7 147.3h.4zM52.7 147.4h.3zM52.7 147.5h.3zM52.7 147.6h.3zM52.7 147.7h.3zM52.7 147.7h.3zM52.7 147.8h.3zM52.7 147.9h.3zM52.7 148h.2zM52.7 148.1h.2zM52.7 148.2h.2zM52.7 148.3h.2zM52.7 148.3h.2zM52.7 148.4h.2zM52.7 148.5h.2zM52.7 148.6h.2zM52.7 148.7h.1zM52.7 148.8h.1zM52.7 148.8h.1zM52.7 148.9h.1zM52.7 149h.1zM52.7 149.1h.1zM52.7 149.2h.1z"/>
<path d="M63 164.9h4.5zM63.7 165h3.9zM64.3 165.1h3.3zM64.9 165.2h2.8zM65.5 165.3h2.2zM66.1 165.4h1.7zM66.8 165.4h1.1zM67.4 165.5h.6z"/>
<path d="M63 178.7h4.5zM63.7 178.8h3.9zM64.3 178.9h3.3zM64.9 179h2.8zM65.5 179.1h2.2zM66.1 179.2h1.7zM66.8 179.2h1.1zM67.4 179.3h.6z"/>
<path d="M67.3 164.4h.7zM66.6 164.5h1.3zM65.9 164.6h1.9zM65.2 164.7h2.5zM64.4 164.8h3.2zM63.8 164.8h3.8z"/>
<path d="M67.4 178.1h.6zM66.8 178.2h1.1zM66.1 178.3h1.7zM65.5 178.4h2.2zM64.9 178.5h2.8zM64.3 178.6h3.3zM63.7 178.6h3.9z"/>
<path d="M78.1 164.4h.6zM78.1 164.5h1.3zM78.2 164.6h2zM78.3 164.7h2.6zM78.4 164.8h3.2zM78.5 164.8h3.8z"/>
<path d="M78.5 164.9h4.5zM78.5 165h3.9zM78.4 165.1h3.4zM78.3 165.2h2.8zM78.2 165.3h2.3zM78.2 165.4h1.7zM78.1 165.4h1.1zM78.1 165.5h.6z"/>
<path d="M83 164.9h4.5zM83.7 165h3.8zM84.2 165.1h3.4zM84.9 165.2h2.8zM85.5 165.3h2.2zM86.1 165.4h1.7zM86.8 165.4h1.1zM87.4 165.5h.6z"/>
<path d="M87.3 164.4h.7zM86.6 164.5h1.3zM85.9 164.6h1.9zM85.2 164.7h2.5zM84.4 164.8h3.2zM83.7 164.8h3.8z"/>
<path d="M138.1 164.4h.7zM138.2 164.5h1.2zM138.3 164.6h1.9zM138.3 164.7h2.6zM138.4 164.8h3.2zM138.5 164.8h3.8z"/>
<path d="M138.5 164.9h4.5zM138.5 165h3.9zM138.4 165.1h3.4zM138.3 165.2h2.8zM138.3 165.3h2.2zM138.3 165.4h1.7zM138.2 165.4h1.1zM138.1 165.5h.6z"/>
<path d="M158.1 178.1h.6zM158.2 178.2h1.1zM158.2 178.3h1.7zM158.2 178.4h2.3zM158.3 178.5h2.8zM158.4 178.6h3.4zM158.5 178.6h3.9z"/>
<path d="M158.5 178.7h4.5zM158.5 178.8h3.9zM158.4 178.9h3.4zM158.3 179h2.8zM158.2 179.1h2.3zM158.2 179.2h1.7zM158.2 179.2h1.1zM158.1 179.3h.6z"/>
</g>
<g font-size="10.9">
<text x="80.2" y="9" transform="rotate(-180 80.2 9)">СФ.00.114.004</text>
<text x="150.3" y="22.8">Ra 12,5 (</text>
<text x="190.3" y="22.8">)</text>
<text x="120.8" y="248.5">СФ.00.114.004</text>
<text x="102.6" y="263.5">Пластина</text>
<text x="90.5" y="273.5">крепления балки</text>
</g>
<text font-size="10.6" x="86.4" y="288.5">Сталь 10 ГОСТ 1050-2013</text>
<g font-size="7.8">
<text x="178.3" y="78">S10</text>
<text x="38" y="99.2" transform="rotate(-90 38 99.2)">0</text>
<text x="38" y="105.5" transform="rotate(-90 38 105.5)">2</text>
<text x="38" y="102.3" transform="rotate(-90 38 102.3)">0</text>
<text x="172.6" y="114.2">2 отв. Ç22</text>
<text x="50.2" y="141.2" transform="rotate(-90 50.2 141.2)">5</text>
<text x="50.2" y="138.4" transform="rotate(-90 50.2 138.4)">0</text>
<text x="68.9" y="162.4">40</text>
<text x="107.8" y="162.4">120</text>
<text x="107.3" y="176.2">200</text>
<text x="25.5" y="199.6">1 *Размеры для справок.</text>
<text x="25.5" y="206.7">2 H14; h14; t2/2.</text>
<text x="25.5" y="213.8">3 Острые кромки притупить.</text>
<text x="25.5" y="221">4 Маркировать обозначение чертежа</text>
<text x="173" y="267.5">3,08</text>
<text x="192.9" y="267.5">1:1</text>
</g>
<g font-size="5.4">
<text x="12.8" y="46.9" transform="rotate(-90 12.8 46.9)">Перв. примен.</text>
<text x="12.8" y="103.8" transform="rotate(-90 12.8 103.8)">Справ. №</text>
<text x="12.8" y="176.7" transform="rotate(-90 12.8 176.7)">Подп. и дата</text>
<text x="12.8" y="205.8" transform="rotate(-90 12.8 205.8)">Инв. № дубл.</text>
<text x="12.8" y="231.6" transform="rotate(-90 12.8 231.6)">Взам. инв. №</text>
<text x="159.1" y="256.8">Лит.</text>
<text x="173.1" y="256.8">Масса</text>
<text x="188" y="256.8">Масштаб</text>
<text x="12.8" y="261.7" transform="rotate(-90 12.8 261.7)">Подп. и дата</text>
<text x="41.2" y="261.8">№ докум.</text>
<text x="63.6" y="261.8">Подп.</text>
<text x="21" y="266.8">Разраб.</text>
<text x="21" y="271.8">Пров.</text>
<text x="21" y="276.8">Т.контр.</text>
<text x="156.9" y="276.8">Лист</text>
<text x="177.9" y="276.8">Листов</text>
<text x="198.4" y="276.8">1</text>
<text x="21" y="286.8">Н.контр.</text>
<text x="12.8" y="290.8" transform="rotate(-90 12.8 290.8)">Инв. № подл.</text>
<text x="21" y="291.8">Утв.</text>
<text x="96" y="296.8">Копировал</text>
<text x="166" y="296.8">Формат</text>
<text x="186" y="296.8">A4</text>
</g>
<g font-size="5.3">
<text x="21.1" y="261.8">Изм.</text>
<text x="28.1" y="261.8">Лист</text>
<text x="76.1" y="261.8">Дата</text>
</g>
</svg>
